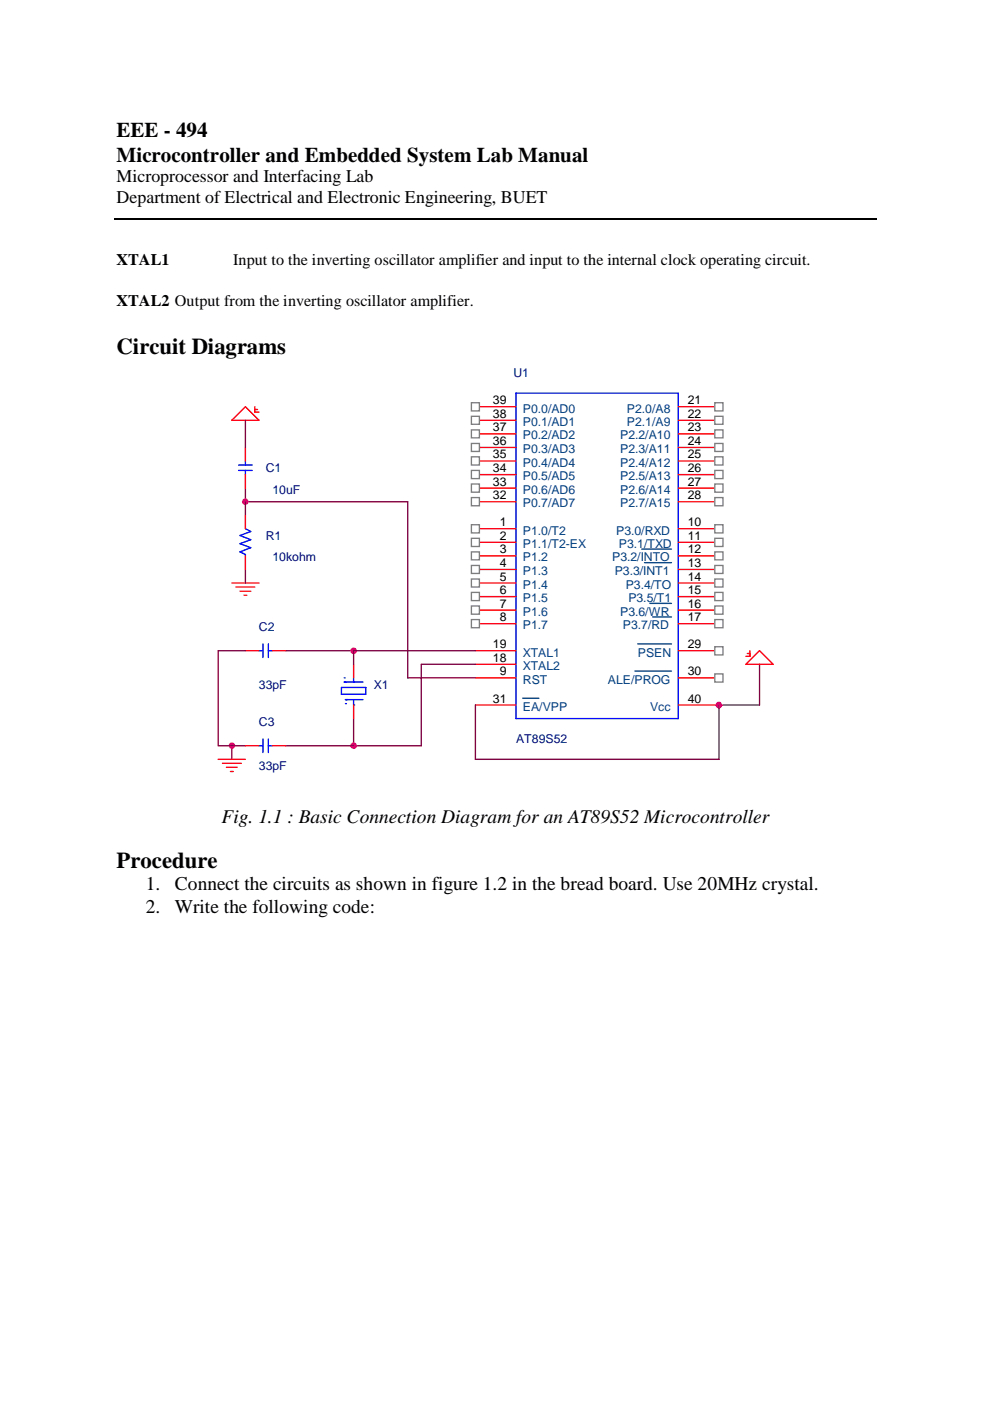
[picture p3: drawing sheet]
<svg xmlns="http://www.w3.org/2000/svg" width="210mm" height="297mm" viewBox="0 0 210 297" stroke-linecap="round" stroke-linejoin="round" font-family="sans-serif">
<path d="M24.2 46.4h161.7" fill="none" stroke="#000" stroke-width=".25"/>
<path d="M75 152.4v5.7h14.3" fill="none" stroke="#800040" stroke-width=".29"/>
<path d="M49.1 123.6h5.8M50 124.5h4M50.9 125.3h2.3M51.7 126.2h.6" fill="none" stroke="#f00" stroke-width=".29"/>
<circle cx="75" cy="158.1" r=".59" fill="#f0f"/>
<circle cx="75" cy="158.1" r=".58" fill="none" stroke="#f0f" stroke-width=".29"/>
<path d="M49.1 158.1v2.9M60.6 158.1h14.4M161 140.8v8.7" fill="none" stroke="#800040" stroke-width=".29"/>
<g fill="none" stroke="#00f" stroke-width=".29">
<path d="M72.4 145.8h5.2v1.4h-5.2zM73 143.7h.1M73 144.6h.1M73 144.6h4M73.2 148.3h.1M73.2 149.2h.1M73.2 144.6h.1M73.2 148.3h3.8M73.5 148.3h.1M75 144.6h.1M75 149.5h.1M75 143.7v.9"/>
<path d="M75 148.3v1.2"/>
</g>
<path d="M75 140.8v2.9M75 149.5v2.9" fill="none" stroke="#f00" stroke-width=".29"/>
<circle cx="49.2" cy="158.1" r=".57" fill="#f0f"/>
<circle cx="49.2" cy="158.1" r=".57" fill="none" stroke="#f0f" stroke-width=".29"/>
<path d="M52 103.5v2.9M46.3 138v20.1" fill="none" stroke="#800040" stroke-width=".29"/>
<path d="M109.4 83.4h34.4v69h-34.4z" fill="none" stroke="#00f" stroke-width=".29"/>
<g fill="none" stroke="#f00" stroke-width=".29">
<path d="M100.8 86.2h8.6M100.8 89.1h8.6M100.8 92h8.6M100.8 94.9h8.6M100.8 97.7h8.6M143.8 86.2h8.6M143.8 89.1h8.6M143.8 92h8.6M143.8 94.9h8.6M143.8 97.7h8.6M100.8 112.1h8.6M100.8 115h8.6"/>
<path d="M100.8 117.9h8.6M100.8 100.6h8.6M100.8 103.5h8.6M100.8 106.4h8.6M143.8 112.1h8.6M143.8 115h8.6M143.8 117.9h8.6M143.8 100.6h8.6M143.8 103.5h8.6M143.8 106.4h8.6M100.8 138h8.6M100.8 120.7h8.6"/>
<path d="M100.8 123.6h8.6M100.8 126.5h8.6M100.8 129.4h8.6M100.8 132.2h8.6M143.8 138h8.6M143.8 120.7h8.6M143.8 123.6h8.6M143.8 126.5h8.6M143.8 129.4h8.6M143.8 132.2h8.6M100.8 143.7h8.6M100.8 140.8h8.6"/>
<path d="M100.8 149.5h8.6M143.8 143.7h8.6M143.8 149.5h8.6"/>
</g>
<path d="M136.1 116.4h6.3M136.7 119.3h5.7M135.2 136.5h7.2M137.8 127.9h4.6M138.4 130.8h4M110.8 148h3.5M134.6 142.3h7.8" fill="none" stroke="#004080" stroke-width=".29"/>
<path d="M151.6 137.1h1.7v1.8h-1.7z" fill-rule="evenodd" fill="#fff"/>
<path d="M151.6 137.1h1.7v1.8h-1.7z" fill="none" stroke="#808080" stroke-width=".29"/>
<path d="M151.6 142.9h1.7v1.7h-1.7z" fill-rule="evenodd" fill="#fff"/>
<path d="M151.6 142.9h1.7v1.7h-1.7z" fill="none" stroke="#808080" stroke-width=".29"/>
<path d="M99.9 111.3h1.7v1.7h-1.7z" fill-rule="evenodd" fill="#fff"/>
<path d="M99.9 111.3h1.7v1.7h-1.7z" fill="none" stroke="#808080" stroke-width=".29"/>
<path d="M99.9 114.1h1.7v1.8h-1.7z" fill-rule="evenodd" fill="#fff"/>
<path d="M99.9 114.1h1.7v1.8h-1.7z" fill="none" stroke="#808080" stroke-width=".29"/>
<path d="M99.9 117h1.7v1.7h-1.7z" fill-rule="evenodd" fill="#fff"/>
<path d="M99.9 117h1.7v1.7h-1.7z" fill="none" stroke="#808080" stroke-width=".29"/>
<path d="M99.9 119.9h1.7v1.7h-1.7z" fill-rule="evenodd" fill="#fff"/>
<path d="M99.9 119.9h1.7v1.7h-1.7z" fill="none" stroke="#808080" stroke-width=".29"/>
<path d="M99.9 122.8h1.7v1.7h-1.7z" fill-rule="evenodd" fill="#fff"/>
<path d="M99.9 122.8h1.7v1.7h-1.7z" fill="none" stroke="#808080" stroke-width=".29"/>
<path d="M99.9 125.6h1.7v1.7h-1.7z" fill-rule="evenodd" fill="#fff"/>
<path d="M99.9 125.6h1.7v1.7h-1.7z" fill="none" stroke="#808080" stroke-width=".29"/>
<path d="M99.9 128.5h1.7v1.7h-1.7z" fill-rule="evenodd" fill="#fff"/>
<path d="M99.9 128.5h1.7v1.7h-1.7z" fill="none" stroke="#808080" stroke-width=".29"/>
<path d="M99.9 131.4h1.7v1.7h-1.7z" fill-rule="evenodd" fill="#fff"/>
<path d="M99.9 131.4h1.7v1.7h-1.7z" fill="none" stroke="#808080" stroke-width=".29"/>
<path d="M151.6 85.4h1.7v1.7h-1.7z" fill-rule="evenodd" fill="#fff"/>
<path d="M151.6 85.4h1.7v1.7h-1.7z" fill="none" stroke="#808080" stroke-width=".29"/>
<path d="M151.6 88.3h1.7v1.7h-1.7z" fill-rule="evenodd" fill="#fff"/>
<path d="M151.6 88.3h1.7v1.7h-1.7z" fill="none" stroke="#808080" stroke-width=".29"/>
<path d="M151.6 91.1h1.7v1.7h-1.7z" fill-rule="evenodd" fill="#fff"/>
<path d="M151.6 91.1h1.7v1.7h-1.7z" fill="none" stroke="#808080" stroke-width=".29"/>
<path d="M151.6 94h1.7v1.7h-1.7z" fill-rule="evenodd" fill="#fff"/>
<path d="M151.6 94h1.7v1.7h-1.7z" fill="none" stroke="#808080" stroke-width=".29"/>
<path d="M151.6 96.9h1.7v1.7h-1.7z" fill-rule="evenodd" fill="#fff"/>
<path d="M151.6 96.9h1.7v1.7h-1.7z" fill="none" stroke="#808080" stroke-width=".29"/>
<path d="M151.6 99.7h1.7v1.8h-1.7z" fill-rule="evenodd" fill="#fff"/>
<path d="M151.6 99.7h1.7v1.8h-1.7z" fill="none" stroke="#808080" stroke-width=".29"/>
<path d="M151.6 102.6h1.7v1.8h-1.7z" fill-rule="evenodd" fill="#fff"/>
<path d="M151.6 102.6h1.7v1.8h-1.7z" fill="none" stroke="#808080" stroke-width=".29"/>
<path d="M151.6 105.5h1.7v1.7h-1.7z" fill-rule="evenodd" fill="#fff"/>
<path d="M151.6 105.5h1.7v1.7h-1.7z" fill="none" stroke="#808080" stroke-width=".29"/>
<path d="M151.6 111.3h1.7v1.7h-1.7z" fill-rule="evenodd" fill="#fff"/>
<path d="M151.6 111.3h1.7v1.7h-1.7z" fill="none" stroke="#808080" stroke-width=".29"/>
<path d="M151.6 114.1h1.7v1.8h-1.7z" fill-rule="evenodd" fill="#fff"/>
<path d="M151.6 114.1h1.7v1.8h-1.7z" fill="none" stroke="#808080" stroke-width=".29"/>
<path d="M151.6 117h1.7v1.7h-1.7z" fill-rule="evenodd" fill="#fff"/>
<path d="M151.6 117h1.7v1.7h-1.7z" fill="none" stroke="#808080" stroke-width=".29"/>
<path d="M151.6 119.9h1.7v1.7h-1.7z" fill-rule="evenodd" fill="#fff"/>
<path d="M151.6 119.9h1.7v1.7h-1.7z" fill="none" stroke="#808080" stroke-width=".29"/>
<path d="M151.6 122.8h1.7v1.7h-1.7z" fill-rule="evenodd" fill="#fff"/>
<path d="M151.6 122.8h1.7v1.7h-1.7z" fill="none" stroke="#808080" stroke-width=".29"/>
<path d="M151.6 125.6h1.7v1.7h-1.7z" fill-rule="evenodd" fill="#fff"/>
<path d="M151.6 125.6h1.7v1.7h-1.7z" fill="none" stroke="#808080" stroke-width=".29"/>
<path d="M151.6 128.5h1.7v1.7h-1.7z" fill-rule="evenodd" fill="#fff"/>
<path d="M151.6 128.5h1.7v1.7h-1.7z" fill="none" stroke="#808080" stroke-width=".29"/>
<path d="M151.6 131.4h1.7v1.7h-1.7z" fill-rule="evenodd" fill="#fff"/>
<path d="M151.6 131.4h1.7v1.7h-1.7z" fill="none" stroke="#808080" stroke-width=".29"/>
<path d="M99.9 85.4h1.7v1.7h-1.7z" fill-rule="evenodd" fill="#fff"/>
<path d="M99.9 85.4h1.7v1.7h-1.7z" fill="none" stroke="#808080" stroke-width=".29"/>
<path d="M99.9 88.3h1.7v1.7h-1.7z" fill-rule="evenodd" fill="#fff"/>
<path d="M99.9 88.3h1.7v1.7h-1.7z" fill="none" stroke="#808080" stroke-width=".29"/>
<path d="M99.9 91.1h1.7v1.7h-1.7z" fill-rule="evenodd" fill="#fff"/>
<path d="M99.9 91.1h1.7v1.7h-1.7z" fill="none" stroke="#808080" stroke-width=".29"/>
<path d="M99.9 94h1.7v1.7h-1.7z" fill-rule="evenodd" fill="#fff"/>
<path d="M99.9 94h1.7v1.7h-1.7z" fill="none" stroke="#808080" stroke-width=".29"/>
<path d="M99.9 96.9h1.7v1.7h-1.7z" fill-rule="evenodd" fill="#fff"/>
<path d="M99.9 96.9h1.7v1.7h-1.7z" fill="none" stroke="#808080" stroke-width=".29"/>
<path d="M99.9 99.7h1.7v1.8h-1.7z" fill-rule="evenodd" fill="#fff"/>
<path d="M99.9 99.7h1.7v1.8h-1.7z" fill="none" stroke="#808080" stroke-width=".29"/>
<path d="M99.9 102.6h1.7v1.8h-1.7z" fill-rule="evenodd" fill="#fff"/>
<path d="M99.9 102.6h1.7v1.8h-1.7z" fill="none" stroke="#808080" stroke-width=".29"/>
<path d="M99.9 105.5h1.7v1.7h-1.7z" fill-rule="evenodd" fill="#fff"/>
<path d="M99.9 105.5h1.7v1.7h-1.7z" fill="none" stroke="#808080" stroke-width=".29"/>
<path d="M52 120.7v2.9M60.6 138h14.4M100.8 149.5v11.5" fill="none" stroke="#800040" stroke-width=".29"/>
<path d="M50.6 98.6h2.9M50.6 99.7h2.9M52 97.7v.9M52 99.7v.9" fill="none" stroke="#00f" stroke-width=".29"/>
<path d="M52 94.9v2.8M52 100.6v2.9" fill="none" stroke="#f00" stroke-width=".29"/>
<circle cx="75" cy="138" r=".58" fill="#f0f"/>
<circle cx="75" cy="138" r=".58" fill="none" stroke="#f0f" stroke-width=".29"/>
<path d="M52 106.4h34.4" fill="none" stroke="#800040" stroke-width=".29"/>
<circle cx="52" cy="106.4" r=".57" fill="#f0f"/>
<circle cx="52" cy="106.4" r=".57" fill="none" stroke="#f0f" stroke-width=".29"/>
<path d="M52 106.4v2.8M89.3 140.8h11.5M152.4 149.5h8.6" fill="none" stroke="#800040" stroke-width=".29"/>
<circle cx="152.4" cy="149.5" r=".58" fill="#f0f"/>
<circle cx="152.4" cy="149.5" r=".58" fill="none" stroke="#f0f" stroke-width=".29"/>
<g fill="none" stroke="#f00" stroke-width=".29">
<path d="M52 86.2l2.9 2.9h-5.8zM54 86.2v1.2h.9M54 86.8h.6M52 109.2v2.9M52 117.9v2.8M52 138h2.9M57.7 138h2.9M158.5 138.6h.5M159 138v1.1h-.8M161 138l2.9 2.8h-5.7zM52 158.1h2.9M57.7 158.1h2.9"/>
<path d="M46.3 161h5.7M47.2 161.8h4M48 162.7h2.3M48.9 163.6h.5"/>
</g>
<path d="M52 89.1v5.8M86.4 106.4v37.3h14.4M46.3 138h5.7M100.8 138h-25.8v2.8M46.3 158.1h5.7M89.3 140.8v17.3M152.4 149.5v11.5h-51.6" fill="none" stroke="#800040" stroke-width=".29"/>
<path d="M52 112.1l1.2 .6-2.3 .8 2.3 .9-2.3 .9 2.3 .8-2.3 .9 1.1 .6v.3M54.9 138h.9M55.8 136.5v2.9M56.9 136.5v2.9M56.9 138h.8M54.9 158.1h.9M55.8 156.7v2.9M56.9 156.7v2.9M56.9 158.1h.8" fill="none" stroke="#00f" stroke-width=".29"/>
<g font-size="4.8">
<text x="24.7" y="75.1">Circuit Diagrams</text>
<text x="24.7" y="184">Procedure</text>
</g>
<g font-size="4.4">
<text x="24.7" y="29.1">EEE - 494</text>
<text x="24.7" y="34.3">Microcontroller and Embedded System Lab Manual</text>
</g>
<g font-size="4.1">
<text x="47" y="174.5">Fig. 1.1 : Basic Connection Diagram for an AT89S52 Microcontroller</text>
<text x="30.9" y="188.8">1.</text>
<text x="37.1" y="188.8">Connect the circuits as shown in figure 1.2 in the bread board. Use 20MHz crystal.</text>
<text x="30.9" y="193.5">2.</text>
<text x="37.1" y="193.5">Write the following code:</text>
</g>
<g font-size="3.8">
<text x="24.7" y="38.6">Microprocessor and Interfacing Lab</text>
<text x="24.7" y="43">Department of Electrical and Electronic Engineering, BUET</text>
</g>
<g font-size="3.4">
<text x="24.7" y="56.1">XTAL1</text>
<text x="49.4" y="56.1">Input to the inverting oscillator amplifier and input to the internal clock operating circuit.</text>
<text x="24.7" y="65">XTAL2 Output from the inverting oscillator amplifier.</text>
</g>
<g font-size="2.6" fill="#000080">
<text x="108.8" y="80">U1</text>
<text x="56.3" y="100.1">C1</text>
<text x="57.8" y="104.7">10uF</text>
<text x="56.3" y="114.5">R1</text>
<text x="57.8" y="119">10kohm</text>
<text x="54.9" y="133.7">C2</text>
<text x="54.9" y="146.1">33pF</text>
<text x="79.3" y="146.1">X1</text>
<text x="54.9" y="153.8">C3</text>
<text x="109.4" y="157.6">AT89S52</text>
<text x="54.9" y="163.3">33pF</text>
</g>
<g font-size="2.6">
<text x="104.5" y="85.7">39</text>
<text x="104.5" y="88.6">38</text>
<text x="145.8" y="85.7">21</text>
<text x="145.8" y="88.6">22</text>
<text x="104.5" y="91.5">37</text>
<text x="104.5" y="94.3">36</text>
<text x="145.8" y="91.5">23</text>
<text x="145.8" y="94.3">24</text>
<text x="104.5" y="97.2">35</text>
<text x="104.5" y="100.1">34</text>
<text x="145.8" y="97.2">25</text>
<text x="145.8" y="100.1">26</text>
<text x="104.5" y="103">33</text>
<text x="104.5" y="105.8">32</text>
<text x="145.8" y="103">27</text>
<text x="145.8" y="105.8">28</text>
<text x="106" y="111.6">1</text>
<text x="145.8" y="111.6">10</text>
<text x="106" y="114.5">2</text>
<text x="106" y="117.3">3</text>
<text x="145.8" y="114.5">11</text>
<text x="145.8" y="117.3">12</text>
<text x="106" y="120.2">4</text>
<text x="106" y="123.1">5</text>
<text x="106" y="125.9">6</text>
<text x="145.8" y="120.2">13</text>
<text x="145.8" y="123.1">14</text>
<text x="145.8" y="125.9">15</text>
<text x="106" y="128.8">7</text>
<text x="106" y="131.7">8</text>
<text x="145.8" y="128.8">16</text>
<text x="145.8" y="131.7">17</text>
<text x="104.5" y="137.5">19</text>
<text x="145.8" y="137.5">29</text>
<text x="104.5" y="140.3">18</text>
<text x="106" y="143.2">9</text>
<text x="145.8" y="143.2">30</text>
<text x="104.5" y="149">31</text>
<text x="145.8" y="149">40</text>
</g>
<g font-size="2.6" fill="#004080">
<text x="110.9" y="87.5">P0.0/AD0</text>
<text x="132.9" y="87.5">P2.0/A8</text>
<text x="110.9" y="90.3">P0.1/AD1</text>
<text x="110.9" y="93.2">P0.2/AD2</text>
<text x="131.5" y="93.2">P2.2/A10</text>
<text x="132.9" y="90.3">P2.1/A9</text>
<text x="110.9" y="96.1">P0.3/AD3</text>
<text x="110.9" y="98.9">P0.4/AD4</text>
<text x="110.9" y="101.8">P0.5/AD5</text>
<text x="131.5" y="96.1">P2.3/A11</text>
<text x="131.5" y="98.9">P2.4/A12</text>
<text x="131.5" y="101.8">P2.5/A13</text>
<text x="110.9" y="104.7">P0.6/AD6</text>
<text x="110.9" y="107.6">P0.7/AD7</text>
<text x="131.5" y="104.7">P2.6/A14</text>
<text x="131.5" y="107.6">P2.7/A15</text>
<text x="110.9" y="113.3">P1.0/T2</text>
<text x="130.6" y="113.3">P3.0/RXD</text>
<text x="110.9" y="116.2">P1.1/T2-EX</text>
<text x="110.9" y="119">P1.2</text>
<text x="129.8" y="119">P3.2/INTO</text>
<text x="131.2" y="116.2">P3.1/TXD</text>
<text x="110.9" y="121.9">P1.3</text>
<text x="110.9" y="124.8">P1.4</text>
<text x="130.3" y="121.9">P3.3/INT1</text>
<text x="132.7" y="124.8">P3.4/TO</text>
<text x="110.9" y="127.7">P1.5</text>
<text x="110.9" y="130.6">P1.6</text>
<text x="131.5" y="130.6">P3.6/WR</text>
<text x="133.2" y="127.7">P3.5/T1</text>
<text x="110.9" y="133.4">P1.7</text>
<text x="132.1" y="133.4">P3.7/RD</text>
<text x="110.9" y="142.1">XTAL2</text>
<text x="110.9" y="139.2">XTAL1</text>
<text x="135.3" y="139.2">PSEN</text>
<text x="110.9" y="144.9">RST</text>
<text x="128.9" y="144.9">ALE/PROG</text>
<text x="110.9" y="150.7">EA/VPP</text>
<text x="137.8" y="150.7">Vcc</text>
</g>
</svg>
